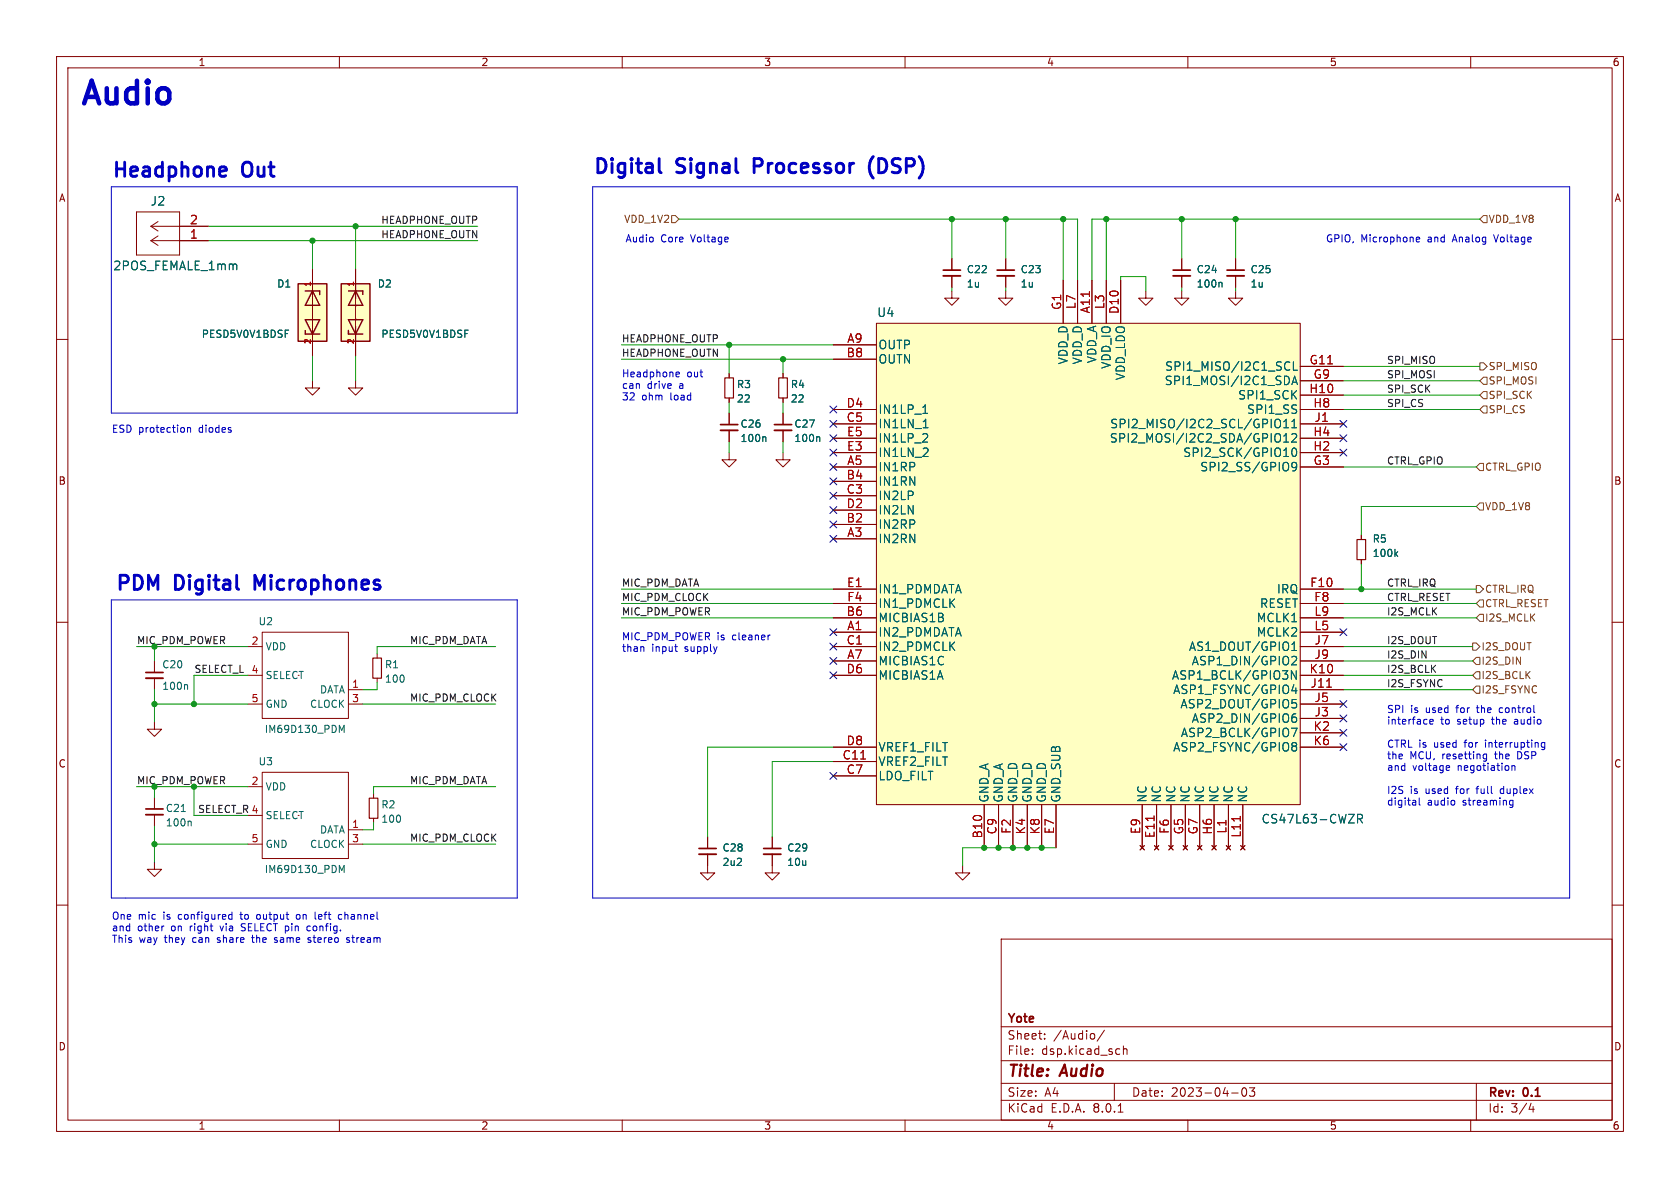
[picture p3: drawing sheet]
<svg xmlns="http://www.w3.org/2000/svg" width="297mm" height="210mm" viewBox="0 0 297 210" stroke-linecap="round" stroke-linejoin="round" font-family="sans-serif">
<g fill="none" stroke="#840000" stroke-width=".18">
<path d="M10 10h277v190h-277zM12 12h273v186h-273zM60 10v2M110 10v2M160 10v2M210 10v2M260 10v2M24.1 37.5h7.6v7.6h-7.6zM27.9 39.2l-1.2 .8M10 60h2M26.7 40h10.1M26.7 40l1.2 .8"/>
<path d="M26.7 42.5h10.1M26.7 42.5l1.2 .9M27.9 41.7l-1.2 .8M168.3 51.4v1.3h1.2l-1.2 1.3-1.3-1.3h1.3M168.3 45.7v2.1M168.3 48.8v2M177.8 51.4v1.3h1.3l-1.3 1.3-1.3-1.3h1.3M177.8 45.7v2.1M177.8 48.8v2M285 60h2M138.4 66v.8M138.4 70.4v.7"/>
<path d="M138.4 73v2.1M138.4 76.1v2M10 110h2M285 110h2M27.3 127.6v1.3h1.3l-1.3 1.3-1.3-1.3h1.3M43.8 139.1h2.6M46.4 136.5h15.2v15.3h-15.2zM10 160h2M27.3 141v2M27.3 144v2.1M43.8 149.2h2.6M43.8 144.1h2.6"/>
<path d="M61.6 146.7h2.5M61.6 149.2h2.5M66 140.3v.8M66 144.7v.7M125.1 151v3.3h1.3l-1.3 1.3-1.3-1.3h1.3M125.1 148v2M136.5 151v3.3h1.3l-1.3 1.3-1.2-1.3h1.2M136.5 148v2M170.2 153v1.3h1.2l-1.2 1.3-1.3-1.3h1.3M285 160h2M177 166h108v32h-108zM60 198v2"/>
<path d="M110 198v2M160 198v2M177 194.5h108M177 191.5h108M177 187.5h108M177 181.5h108M182.5 186.3v.1M182.5 185.5v.1M184.7 183.6v.1M184.7 182.8v.1M193.5 182.8v.8M195.2 182.1l-1.2 2"/>
<path d="M197 191.5v3M197.7 196.6h.8M197.8 185.4l.2 .1M198 186.3l-.2 .1M198.6 184.9v1.5M198.6 185.5l.2-.1 .4 .1v.9M210 198v2M217.7 193.2h1.2M219.7 192.4l.2-.1a.81 .81 0 0 1 .6 .6 .81 .81 0 0 1-.3 .8l-.2 .1a.81 .81 0 0 1-.3-1.4zM220.9 192.3h.9l-.5 .6 .4 .1v.7l-.2 .1h-.4l-.2-.1M260 198v2M261 191.5v6.5"/>
<path d="M270.7 195l-.4 1.1h.9M271 195.6v1"/>
</g>
<path d="M166.8 48.8h3M176.3 48.8h3M136.9 76.1h3.1M25.8 144h3M123.6 151h3M135 151h3" fill="none" stroke="#840000" stroke-width=".33"/>
<path d="M166.8 47.8h3M176.3 47.8h3M136.9 75.1h3.1M25.8 143h3M123.6 150h3M135 150h3" fill="none" stroke="#840000" stroke-width=".3"/>
<path d="M41.6 46.7l.3 .2v.8M144.7 77.2l.2 .2v.6M32 143.5h.8M33.6 145.2l.2 .1v.7M60 153l.4 .9 .4-.9v1.2" fill="none" stroke="#006464" stroke-width=".18"/>
<path d="M137.7 66.8h1.5v3.6h-1.5zM65.3 141.1h1.5v3.6h-1.5z" fill="none" stroke="#840000" stroke-width=".2"/>
<path d="M154.9 57.2h75v85h-75z" fill="#ffffc2"/>
<g fill="none" stroke="#840000" stroke-width=".18">
<path d="M154.9 57.2h75v85h-75zM188 49.5v7.7M190.5 49.5v7.7M193 49.5v7.7M195.6 49.5v7.7M198.1 49.5v7.7M202.6 51.4v1.3h1.2l-1.2 1.3-1.3-1.3h1.3M208.9 51.4v1.3h1.3l-1.3 1.3-1.3-1.3h1.3M208.9 45.7v2.1M208.9 48.8v2M218.4 51.4v1.3h1.3l-1.3 1.3-1.2-1.3h1.2M218.4 45.7v2.1"/>
<path d="M218.4 48.8v2M55.2 67.3v1.3h1.3l-1.3 1.3-1.2-1.3h1.2M62.9 67.3v1.3h1.2l-1.2 1.3-1.3-1.3h1.3M147.3 61h7.6M147.3 63.5h7.6M147.3 74.9h7.6M147.3 72.4h7.6M147.3 77.5h7.6M229.9 74.9h7.6M229.9 72.4h7.6M229.9 77.5h7.6M229.9 64.8h7.6"/>
<path d="M229.9 67.3h7.6M229.9 69.9h7.6M138.4 80v1.3h1.3l-1.3 1.3-1.2-1.3h1.2M147.3 95.3h7.6M147.3 82.6h7.6M147.3 92.7h7.6M147.3 85.1h7.6M147.3 87.6h7.6M147.3 90.2h7.6M147.3 80h7.6M229.9 82.6h7.6M229.9 80h7.6"/>
<path d="M147.3 111.8h7.6M147.3 116.8h7.6M147.3 109.2h7.6M147.3 114.3h7.6M147.3 119.4h7.6M147.3 104.1h7.6M147.3 106.7h7.6M229.9 111.8h7.6M229.9 116.8h7.6M229.9 109.2h7.6M229.9 114.3h7.6M229.9 119.4h7.6"/>
<path d="M229.9 104.1h7.6M229.9 106.7h7.6M147.3 134.6h7.6M147.3 137.2h7.6M147.3 132.1h7.6M229.9 132.1h7.6M229.9 121.9h7.6M229.9 127h7.6M229.9 124.5h7.6M229.9 129.5h7.6M174 142.2v7.7M176.5 142.2v7.7"/>
<path d="M179.1 142.2v7.7M181.6 142.2v7.7M184.1 142.2v7.7M186.7 142.2v7.7M201.5 149.5l.8 .7M201.9 142.2v7.7M202.3 149.5l-.8 .7M204.1 149.5l.8 .7M204.5 142.2v7.7M204.9 149.5l-.8 .7M206.6 149.5l.8 .7M207 142.2v7.7"/>
<path d="M207.4 149.5l-.8 .7M209.2 149.5l.7 .7M209.5 142.2v7.7M209.9 149.5l-.7 .7M211.7 149.5l.8 .7M212.1 142.2v7.7M212.5 149.5l-.8 .7M214.2 149.5l.8 .7M214.6 142.2v7.7M215 149.5l-.8 .7M216.8 149.5l.8 .7M217.2 142.2v7.7"/>
<path d="M217.6 149.5l-.8 .7M219.3 149.5l.8 .7M219.7 142.2v7.7M220.1 149.5l-.8 .7"/>
</g>
<g fill="none" stroke="#006464" stroke-width=".18">
<path d="M215.9 49.9l.1 .2v.7M163.1 78.2h.9M163.1 73.1h.9M163.2 75.6h.9M163.9 76.8v.5M164 79.3v.5M226.3 74.3a1.01 1.01 0 0 1-.3 1.3h-.3M226.3 76.9v1M226.9 75.6h.9M226.9 78.2h.9M226.9 77.1l.5-.4v1.5M227.2 74.3l-.3 .2"/>
<path d="M227.4 74.1v1.5M227.7 64l.3 .1M228 65.3l-.3 .2M228.4 75.6h.8M228.4 76.8l.5-.1 .3 .1v.3l-.9 1.1h.9M228.4 68l.5-1.5 .5 1.5M228.5 67.6h.7M228.6 79.3l.1-.1a.81 .81 0 0 1 .6 .6 .81 .81 0 0 1-.3 .8l-.1 .1a.81 .81 0 0 1-.6-.6 .81 .81 0 0 1 .3-.8zM228.7 64v1.5h.7M228.7 74.3l-.3 .2M228.8 74.1v1.5M163.1 80.7h1"/>
<path d="M229.2 82.4l-.3 .3-.4-.1-.1-.2 .1-.6 .4-.1 .3 .2a.99 .99 0 0 1-.4 1.3h-.3M228.4 116.2l.5-.2 .3 .2v.3l-.9 1h.9M228.4 113.9l.4-.4v1.5M228.4 115h.8M229.2 118.6v1.5l-.9-1.5v1.5M228.3 128.7h1l-.6 1.5M228.4 123.6h.8M228.5 131.3h.4l.3 .1v.2l-.3 .3M228.5 131.8l.2 .1M228.6 124.2h.3l.3 .3v.5l-.6 .1M228.7 131.9h.2M228.7 131.9l-.2 .1"/>
<path d="M228.7 121l-.3 1.1h.9M228.9 131.9l.3 .3v.4l-.3 .2-.4-.1M229.1 126.2a.59 .59 0 0 0-.7 .6v.6l.1 .2 .4 .1 .3-.2v-.5l-.1-.2h-.4l-.3 .2M229.1 121.6v1M240 144.8l.7-.1 .2-.2-.1-.4-.2-.1h-.6v1.5M240.4 144.8l.5 .7"/>
</g>
<path d="M234.5 121.5h.9M219.3 144.3v.9" fill="none" stroke="#a90000" stroke-width=".18"/>
<path d="M207.4 48.8h3M216.9 48.8h3.1" fill="none" stroke="#840000" stroke-width=".33"/>
<path d="M207.4 47.8h3M216.9 47.8h3.1" fill="none" stroke="#840000" stroke-width=".3"/>
<path d="M60.3 50.2h5.1v10.1h-5.1z" fill="#ffffc2"/>
<path d="M60.3 50.2h5.1v10.1h-5.1zM61.6 51.4h2.5v.7M61.6 56.5h2.5l-1.2 2.6zM61.6 58.4v.7h2.5M62.9 51.4l1.2 2.6h-2.5z" fill="none" stroke="#840000" stroke-width=".25"/>
<path d="M62.9 47.6v15.3M128.9 66v.8M128.9 70.4v.7M240.7 94.6v.8M240.7 98.9v.8" fill="none" stroke="#840000" stroke-width=".18"/>
<path d="M82.2 58.4h.6M246.7 97.9l.4 .5M247.1 97.5l-.5 .5" fill="none" stroke="#006464" stroke-width=".18"/>
<path d="M128.1 66.8h1.6v3.6h-1.6zM239.9 95.4h1.5v3.5h-1.5z" fill="none" stroke="#840000" stroke-width=".2"/>
<path d="M52.7 50.2h5.1v10.1h-5.1z" fill="#ffffc2"/>
<path d="M52.7 50.2h5.1v10.1h-5.1zM54 51.4h2.5v.7M54 56.5h2.5l-1.3 2.6zM54 58.4v.7h2.5M55.2 51.4l1.3 2.6h-2.5z" fill="none" stroke="#840000" stroke-width=".25"/>
<g fill="none" stroke="#840000" stroke-width=".18">
<path d="M31.7 42.5h5.1M31.7 40h5.1M55.2 47.6v15.3M62.9 47.6v5.1M62.9 57.8v5.1M168.3 45.7v2.1M168.3 48.8v2M177.8 45.7v2.1M177.8 48.8v2M188 49.5v7.7M190.5 49.5v7.7M193 49.5v7.7"/>
<path d="M195.6 49.5v7.7M198.1 49.5v7.7M208.9 45.7v2.1M208.9 48.8v2M218.4 45.7v2.1M218.4 48.8v2M128.9 66v.8M128.9 70.4v.7M128.9 73v2.1M128.9 76.1v2M138.4 66v.8M138.4 70.4v.7"/>
<path d="M138.4 73v2.1M138.4 76.1v2M147.3 61h7.6M147.3 63.5h7.6M147.3 74.9h7.6M147.3 72.4h7.6M147.3 77.5h7.6M229.9 74.9h7.6M229.9 72.4h7.6M229.9 77.5h7.6M229.9 64.8h7.6M229.9 67.3h7.6"/>
<path d="M229.9 69.9h7.6M128.9 80v1.3h1.3l-1.3 1.3-1.3-1.3h1.3M147.3 95.3h7.6M147.3 82.6h7.6M147.3 92.7h7.6M147.3 85.1h7.6M147.3 87.6h7.6M147.3 90.2h7.6M147.3 80h7.6M229.9 82.6h7.6M229.9 80h7.6M240.7 94.6v.8"/>
<path d="M240.7 98.9v.8M27.3 116.8v2.1M27.3 119.9v2M43.8 114.3h2.6M43.8 119.4h2.6M46.4 111.8h15.2v15.2h-15.2zM66.7 115.6v.7M66.7 119.9v.8M147.3 114.3h7.6M147.3 119.4h7.6M147.3 111.8h7.6M147.3 116.8h7.6"/>
<path d="M147.3 109.2h7.6M147.3 104.1h7.6M147.3 106.7h7.6M229.9 114.3h7.6M229.9 119.4h7.6M229.9 111.8h7.6M229.9 116.8h7.6M229.9 109.2h7.6M229.9 104.1h7.6M229.9 106.7h7.6M43.8 124.5h2.6M61.6 121.9h2.5"/>
<path d="M61.6 124.5h2.5M147.3 134.6h7.6M147.3 137.2h7.6M147.3 132.1h7.6M229.9 121.9h7.6M229.9 124.5h7.6M229.9 132.1h7.6M229.9 127h7.6M229.9 129.5h7.6M27.3 152.4v1.3h1.3l-1.3 1.2-1.3-1.2h1.3M125.1 148v2M125.1 151v2"/>
<path d="M136.5 148v2M136.5 151v2M174 142.2v7.7M176.5 142.2v7.7M179.1 142.2v7.7M181.6 142.2v7.7M184.1 142.2v7.7M186.7 142.2v7.7M201.5 149.5l.8 .7M201.9 142.2v7.7M202.3 149.5l-.8 .7M204.1 149.5l.8 .7"/>
<path d="M204.5 142.2v7.7M204.9 149.5l-.8 .7M206.6 149.5l.8 .7M207 142.2v7.7M207.4 149.5l-.8 .7M209.2 149.5l.7 .7M209.5 142.2v7.7M209.9 149.5l-.7 .7M211.7 149.5l.8 .7M212.1 142.2v7.7M212.5 149.5l-.8 .7M214.2 149.5l.8 .7"/>
<path d="M214.6 142.2v7.7M215 149.5l-.8 .7M216.8 149.5l.8 .7M217.2 142.2v7.7M217.6 149.5l-.8 .7M219.3 149.5l.8 .7M219.7 142.2v7.7M220.1 149.5l-.8 .7"/>
</g>
<g fill="none" stroke="#006464" stroke-width=".18">
<path d="M41.6 46.7l.3 .2v.8M50.4 58.4h.6M82.2 58.4h.6M215.9 49.9l.1 .2v.7M135.2 77.2l.2 .2v.7M144.7 77.2l.2 .2v.6M163.1 78.2h.9M163.1 73.1h.9M163.2 75.6h.9M163.9 76.8v.5M164 79.3v.5M226.3 74.3a1.01 1.01 0 0 1-.3 1.3h-.3"/>
<path d="M226.3 76.9v1M226.9 75.6h.9M226.9 78.2h.9M226.9 77.1l.5-.4v1.5M227.2 74.3l-.3 .2M227.4 74.1v1.5M227.7 64l.3 .1M228 65.3l-.3 .2M228.4 75.6h.8M228.4 76.8l.5-.1 .3 .1v.3l-.9 1.1h.9M228.4 68l.5-1.5 .5 1.5M228.5 67.6h.7"/>
<path d="M228.6 79.3l.1-.1a.81 .81 0 0 1 .6 .6 .81 .81 0 0 1-.3 .8l-.1 .1a.81 .81 0 0 1-.6-.6 .81 .81 0 0 1 .3-.8zM228.7 64v1.5h.7M228.7 74.3l-.3 .2M228.8 74.1v1.5M163.1 80.7h1M229.2 82.4l-.3 .3-.4-.1-.1-.2 .1-.6 .4-.1 .3 .2a.99 .99 0 0 1-.4 1.3h-.3M246.7 97.9l.4 .5M247.1 97.5l-.5 .5M228.4 116.2l.5-.2 .3 .2v.3l-.9 1h.9M228.4 113.9l.4-.4v1.5M228.4 115h.8M229.2 118.6v1.5l-.9-1.5v1.5"/>
<path d="M33 121l.2 .2v.7M60 128.2l.4 .9 .4-.9v1.3M228.3 128.7h1l-.6 1.5M228.4 123.6h.8M228.5 131.3h.4l.3 .1v.2l-.3 .3M228.5 131.8l.2 .1M228.6 124.2h.3l.3 .3v.5l-.6 .1M228.7 131.9h.2M228.7 131.9l-.2 .1M228.7 121l-.3 1.1h.9M228.9 131.9l.3 .3v.4l-.3 .2-.4-.1M229.1 126.2a.59 .59 0 0 0-.7 .6v.6l.1 .2 .4 .1 .3-.2v-.5l-.1-.2h-.4l-.3 .2"/>
<path d="M229.1 121.6v1M240 144.8l.7-.1 .2-.2-.1-.4-.2-.1h-.6v1.5M240.4 144.8l.5 .7"/>
</g>
<path d="M65.9 116.3h1.5v3.6h-1.5z" fill="none" stroke="#840000" stroke-width=".2"/>
<path d="M127.4 76.1h3M25.8 119.9h3" fill="none" stroke="#840000" stroke-width=".33"/>
<path d="M127.4 75.1h3M25.8 118.9h3" fill="none" stroke="#840000" stroke-width=".3"/>
<g fill="none" stroke="#725600" stroke-width=".18">
<path d="M118.7 38.1h.7l.6 .6-.6 .7h-.7zM262.3 38.1h.6v1.3h-.6l-.7-.7zM261.6 64.1h.7l.6 .7-.6 .6h-.7zM262.3 66.7h.6v1.2h-.6l-.7-.6zM262.3 71.8h.6v1.2h-.6l-.7-.6zM262.3 69.2h.6v1.3h-.6l-.7-.6zM261.6 88.9h.7v1.3h-.7l-.6-.7zM261.6 81.9h.7v1.3h-.7l-.6-.6zM260.3 113.7h.7l.6 .6-.6 .6h-.7zM261 103.5h.6l.7 .6-.7 .7h-.6zM261 116.2h.6v1.3h-.6l-.7-.7zM261 118.7h.6v1.3h-.6l-.7-.6z"/>
<path d="M261.6 108.6h.7v1.3h-.7l-.6-.7zM261.6 106h.7v1.3h-.7l-.6-.6zM261 121.3h.6v1.3h-.6l-.7-.7z"/>
</g>
<g fill="none" stroke="#0000c2" stroke-width=".18">
<path d="M19.7 33h71.7v40h-71.7zM104.8 33h172.7v125.8h-172.7zM250.4 42.3l.6-.1-.1-.2-.3-.1-.2 .2v.6h.5M264 41.5l.5 1.3M33.2 75.6v.8M33.2 75.7l.1-.1h.3l.1 .8M119.5 66.4l.2 .2h.4M119.5 66l.2-.2h.2l.2 .2v.1l-.6 .1M19.7 106h71.7v52.8h-71.7zM113.8 114.4v.8M119.3 114.3h.5M119.5 115.1l.3 .1"/>
<path d="M136.1 112.3h-.2M252.8 127.6l.6-.1-.1-.3h-.3l-.2 .1v.6h.5M255.9 135.3l.3 .1 .1 .2-.6 .2M256.2 136.1l-.3 .1M262.3 134.1h.5M262.3 133.4h.5M262.8 133.3v1l-.1 .2M265.3 125.1l-.3 .3v.3l.3 .3M265.3 139.5l-.1 .2 .1 .5M267.3 135.5l.2-.2 .3 .1v.8M267.3 135.3v.9M273.1 131.3v1l-.3 .2"/>
<path d="M273.1 131.3h-.4l-.2 .2 .1 .5h.5M250.2 141.5l.1 .8M250.3 142.3h-.1M250.3 141.8h-.1M250.9 141.1v1l.2 .2M267 142.3h.5M267 141.5h.5M267.5 141.5v1l-.3 .2h-.3M28.9 163.7h.1M40.5 162.4h.5M40.5 161.7h.5M41 161.2v1.3"/>
<path d="M42.6 164.5h.2M42.9 163.3l-.3 .2 .3 .4M44.5 165.7h.4M44.6 165.3l.1 1.2M45.5 161.7l-.1 .2 .1 .5M48.5 166.5l.4 .1M48.9 165.7l-.4 .2 .1 .2 .3 .1M52.8 161.7h-.3l-.1 .2v.5l.4 .1M54.9 163.8l-.4-.1-.2 .2 .1 .6h.5M54.9 165.8l-.3-.1-.2 .3 .6 .3M55 166.4l-.2 .2-.4-.1M55.7 162.3l.2 .2"/>
<path d="M60.4 161.7h-.3l-.3 .2 .1 .5h.5M61.8 165.8l-.3-.1-.2 .2v.2l.5 .1v.3h-.5"/>
</g>
<path d="M39.7 29.5l.2 .1 .1 .5-1.2 .2M39.9 31l-.2 .2M116.5 28v2.2l.4 .3M133.3 29.3h1M134.3 28h-1v2.5M154.4 27.7a2.87 2.87 0 0 0 0 3.8M45.9 103.5l-.8-1.8v2.5" fill="none" stroke="#0000c2" stroke-width=".5"/>
<g fill="none" stroke="#009600" stroke-width=".18">
<path d="M120 38.7h70.5v10.8M168.3 38.7v7M177.8 38.7v7M188 38.7v10.8M195.6 38.7v10.8M208.9 38.7v7M218.4 38.7v7M261.6 38.7h-68.6v10.8M36.8 40h47.7M36.8 42.5h47.7M55.2 42.5v5.1M62.9 40v7.6"/>
<path d="M168.3 50.8v.6M177.8 50.8v.6M198.1 49.5v-.6h4.5v2.5M208.9 50.8v.6M218.4 50.8v.6M55.2 62.9v4.4M62.9 62.9v4.4M109.9 61h37.4M109.9 63.5h37.4M128.9 61v5M128.9 71.1v1.9M128.9 78.1v1.9"/>
<path d="M138.4 63.5v2.5M138.4 71.1v1.9M138.4 78.1v1.9M237.5 67.3h24.1M237.5 69.9h24.1M237.5 64.8h24.1M237.5 72.4h24.1M237.5 82.6h23.5M240.7 99.7v4.4M261 89.5h-20.3v5.1M24.1 114.3h19.7M27.3 114.3v2.5"/>
<path d="M43.8 119.4h-9.5v5.1M87.6 114.3h-20.9v1.3M109.9 106.7h37.4M109.9 109.2h37.4M109.9 104.1h37.4M237.5 114.3h22.8M237.5 119.4h22.8M237.5 106.7h23.5M237.5 116.8h22.8M237.5 109.2h23.5M237.5 104.1h23.5M24.1 139.1h19.7"/>
<path d="M27.3 124.5h16.5M27.3 121.9v5.7M27.3 139.1v1.9M34.3 139.1v5h9.5M64.1 124.5h23.5M66.7 120.7v1.2h-2.6M87.6 139.1h-21.6v1.2M147.3 132.1h-22.2v15.9M147.3 134.6h-10.8v13.4M237.5 121.9h22.8M27.3 146.1v6.3M27.3 149.2h16.5"/>
<path d="M64.1 149.2h23.5M66 145.4v1.3h-1.9M186.7 149.9h-16.5v3.1"/>
</g>
<g fill="none" stroke="#000084" stroke-width=".18">
<path d="M146.7 71.8l1.2 1.2M146.7 79.4l1.2 1.2M146.7 74.3l1.2 1.2M146.7 76.9l1.2 1.2M147.9 71.8l-1.2 1.2M147.9 79.4l-1.2 1.2M147.9 74.3l-1.2 1.2M147.9 76.9l-1.2 1.2M236.9 76.9l1.2 1.2M236.9 79.4l1.2 1.2M236.9 74.3l1.2 1.2M238.1 76.9l-1.2 1.2"/>
<path d="M238.1 79.4l-1.2 1.2M238.1 74.3l-1.2 1.2M146.7 89.6l1.2 1.2M146.7 84.5l1.2 1.2M146.7 87l1.2 1.2M146.7 81.9l1.2 1.3M146.7 94.6l1.2 1.3M146.7 92.1l1.2 1.2M147.9 89.6l-1.2 1.2M147.9 84.5l-1.2 1.2M147.9 87l-1.2 1.2M147.9 81.9l-1.2 1.3"/>
<path d="M147.9 94.6l-1.2 1.3M147.9 92.1l-1.2 1.2M146.7 111.2l1.2 1.2M146.7 113.7l1.2 1.2M146.7 116.2l1.2 1.2M146.7 118.8l1.2 1.2M147.9 111.2l-1.2 1.2M147.9 113.7l-1.2 1.2M147.9 116.2l-1.2 1.2M147.9 118.8l-1.2 1.2M236.9 111.2l1.2 1.2M238.1 111.2l-1.2 1.2"/>
<path d="M146.7 136.6l1.2 1.2M147.9 136.6l-1.2 1.2M236.9 131.5l1.2 1.2M236.9 128.9l1.2 1.2M236.9 123.9l1.2 1.2M236.9 126.4l1.2 1.2M238.1 131.5l-1.2 1.2M238.1 128.9l-1.2 1.2M238.1 123.9l-1.2 1.2M238.1 126.4l-1.2 1.2"/>
</g>
<path d="M234.5 121.5h.9M219.3 144.3v.9" fill="none" stroke="#a90000" stroke-width=".18"/>
<g fill="#009600" stroke="#009600" stroke-width=".18">
<circle cx="55.2" cy="42.5" r=".46"/>
<circle cx="128.9" cy="61" r=".46"/>
<circle cx="62.9" cy="40" r=".46"/>
<circle cx="138.4" cy="63.5" r=".46"/>
<circle cx="218.4" cy="38.7" r=".46"/>
<circle cx="240.7" cy="104.1" r=".46"/>
<circle cx="208.9" cy="38.7" r=".46"/>
<circle cx="195.6" cy="38.7" r=".46"/>
<circle cx="27.3" cy="124.5" r=".46"/>
<circle cx="27.3" cy="149.2" r=".46"/>
<circle cx="34.3" cy="124.5" r=".46"/>
<circle cx="188" cy="38.7" r=".46"/>
<circle cx="177.8" cy="38.7" r=".46"/>
<circle cx="174" cy="149.9" r=".46"/>
<circle cx="168.3" cy="38.7" r=".46"/>
<circle cx="179.1" cy="149.9" r=".46"/>
<circle cx="176.5" cy="149.9" r=".46"/>
<circle cx="184.1" cy="149.9" r=".46"/>
<circle cx="181.6" cy="149.9" r=".46"/>
</g>
<text font-size="5.6" fill="#0000c2" x="14" y="18.8">Audio</text>
<g font-size="3.5" fill="#0000c2">
<text x="19.7" y="31.5">Headphone</text>
<text x="43.1" y="31.5">Out</text>
<text x="104.8" y="30.9">Digital</text>
<text x="119.8" y="30.9">Signal</text>
<text x="134.4" y="30.9">Processor</text>
<text x="155.8" y="30.9">(DSP)</text>
<text x="20.3" y="104.5">PDM</text>
<text x="31.1" y="104.5">Digital</text>
<text x="46.1" y="104.5">Microphones</text>
</g>
<g font-size="2.8" fill="#840000">
<text x="178" y="190.9">Title:</text>
<text x="187.7" y="190.9">Audio</text>
</g>
<g font-size="2.1" fill="#006464">
<text x="26.6" y="36.6">J2</text>
<text x="19.9" y="48">2POS_FEMALE_1mm</text>
<text x="155" y="56.2">U4</text>
<text x="155.2" y="61.9">OUTP</text>
<text x="155.2" y="64.5">OUTN</text>
<text x="188.9" y="64.5" transform="rotate(-90 188.9 64.5)">VDD_D</text>
<text x="191.5" y="64.5" transform="rotate(-90 191.5 64.5)">VDD_D</text>
<text x="194" y="64.3" transform="rotate(-90 194 64.3)">VDD_A</text>
<text x="196.6" y="65.3" transform="rotate(-90 196.6 65.3)">VDD_IO</text>
<text x="205.9" y="65.7">SPI1_MISO/I2C1_SCL</text>
<text x="199.1" y="67.3" transform="rotate(-90 199.1 67.3)">VDD_LDO</text>
<text x="205.8" y="68.3">SPI1_MOSI/I2C1_SDA</text>
<text x="218.8" y="70.8">SPI1_SCK</text>
<text x="155.2" y="75.9">IN1LN_1</text>
<text x="155.2" y="73.4">IN1LP_1</text>
<text x="196.2" y="75.9">SPI2_MISO/I2C2_SCL/GPIO11</text>
<text x="220.4" y="73.4">SPI1_SS</text>
<text x="155.2" y="83.5">IN1RP</text>
<text x="155.2" y="81">IN1LN_2</text>
<text x="155.2" y="78.4">IN1LP_2</text>
<text x="196.1" y="78.4">SPI2_MOSI/I2C2_SDA/GPIO12</text>
<text x="209.1" y="81">SPI2_SCK/GPIO10</text>
<text x="212.1" y="83.5">SPI2_SS/GPIO9</text>
<text x="155.2" y="86.1">IN1RN</text>
<text x="155.2" y="88.6">IN2LP</text>
<text x="155.2" y="93.7">IN2RP</text>
<text x="155.2" y="91.1">IN2LN</text>
<text x="155.2" y="96.2">IN2RN</text>
<text x="155.2" y="105.1">IN1_PDMDATA</text>
<text x="155.2" y="107.7">IN1_PDMCLK</text>
<text x="222.7" y="107.7">RESET</text>
<text x="225.7" y="105.1">IRQ</text>
<text x="155.2" y="112.7">IN2_PDMDATA</text>
<text x="155.2" y="110.2">MICBIAS1B</text>
<text x="222.1" y="112.7">MCLK2</text>
<text x="222.1" y="110.2">MCLK1</text>
<text x="155.2" y="117.8">MICBIAS1C</text>
<text x="155.2" y="115.3">IN2_PDMCLK</text>
<text x="210.1" y="115.3">AS1_DOUT/GPIO1</text>
<text x="210.6" y="117.8">ASP1_DIN/GPIO2</text>
<text x="155.2" y="120.4">MICBIAS1A</text>
<text x="207.1" y="120.4">ASP1_BCLK/GPIO3N</text>
<text x="207.3" y="122.9">ASP1_FSYNC/GPIO4</text>
<text x="208.6" y="125.4">ASP2_DOUT/GPIO5</text>
<text x="208.7" y="130.5">ASP2_BCLK/GPIO7</text>
<text x="210.6" y="128">ASP2_DIN/GPIO6</text>
<text x="155.2" y="135.6">VREF2_FILT</text>
<text x="155.2" y="133.1">VREF1_FILT</text>
<text x="207.3" y="133.1">ASP2_FSYNC/GPIO8</text>
<text x="155.2" y="138.1">LDO_FILT</text>
<text x="175" y="142" transform="rotate(-90 175 142)">GND_A</text>
<text x="177.5" y="142" transform="rotate(-90 177.5 142)">GND_A</text>
<text x="180" y="142" transform="rotate(-90 180 142)">GND_D</text>
<text x="182.6" y="142" transform="rotate(-90 182.6 142)">GND_D</text>
<text x="185.1" y="142" transform="rotate(-90 185.1 142)">GND_D</text>
<text x="187.7" y="142" transform="rotate(-90 187.7 142)">GND_SUB</text>
<text x="202.9" y="142" transform="rotate(-90 202.9 142)">NC</text>
<text x="205.4" y="142" transform="rotate(-90 205.4 142)">NC</text>
<text x="208" y="142" transform="rotate(-90 208 142)">NC</text>
<text x="210.5" y="142" transform="rotate(-90 210.5 142)">NC</text>
<text x="213.1" y="142" transform="rotate(-90 213.1 142)">NC</text>
<text x="215.6" y="142" transform="rotate(-90 215.6 142)">NC</text>
<text x="218.1" y="142" transform="rotate(-90 218.1 142)">NC</text>
<text x="220.7" y="142" transform="rotate(-90 220.7 142)">NC</text>
<text x="222.9" y="145.8">CS47L63-CWZR</text>
</g>
<g font-size="2.1" fill="#a90000">
<text x="33.5" y="39.8">2</text>
<text x="33.5" y="42.3">1</text>
<text x="187.7" y="54.9" transform="rotate(-90 187.7 54.9)">G1</text>
<text x="190.2" y="54.7" transform="rotate(-90 190.2 54.7)">L7</text>
<text x="192.8" y="55.5" transform="rotate(-90 192.8 55.5)">A11</text>
<text x="195.3" y="54.7" transform="rotate(-90 195.3 54.7)">L3</text>
<text x="197.9" y="55.6" transform="rotate(-90 197.9 55.6)">D10</text>
<text x="149.6" y="63.2">B8</text>
<text x="149.7" y="60.7">A9</text>
<text x="231.4" y="64.5">G11</text>
<text x="231.4" y="69.6">H10</text>
<text x="232.1" y="67.1">G9</text>
<text x="149.6" y="74.7">C5</text>
<text x="149.6" y="72.1">D4</text>
<text x="149.7" y="77.2">E5</text>
<text x="232.1" y="77.2">H4</text>
<text x="232.1" y="72.1">H8</text>
<text x="232.3" y="74.7">J1</text>
<text x="149.7" y="79.8">E3</text>
<text x="149.7" y="82.3">A5</text>
<text x="232.1" y="79.8">H2</text>
<text x="232.1" y="82.3">G3</text>
<text x="149.6" y="84.8">B4</text>
<text x="149.6" y="87.4">C3</text>
<text x="149.6" y="89.9">D2</text>
<text x="149.6" y="92.5">B2</text>
<text x="149.7" y="95">A3</text>
<text x="149.7" y="103.9">E1</text>
<text x="149.7" y="106.4">F4</text>
<text x="231.5" y="103.9">F10</text>
<text x="232.2" y="106.4">F8</text>
<text x="149.6" y="109">B6</text>
<text x="149.7" y="111.5">A1</text>
<text x="232.3" y="111.5">L5</text>
<text x="232.3" y="109">L9</text>
<text x="149.6" y="114">C1</text>
<text x="149.6" y="119.1">D6</text>
<text x="149.7" y="116.6">A7</text>
<text x="231.4" y="119.1">K10</text>
<text x="232.3" y="114">J7</text>
<text x="232.3" y="116.6">J9</text>
<text x="231.6" y="121.7">J11</text>
<text x="232.3" y="124.2">J5</text>
<text x="149.6" y="131.8">D8</text>
<text x="232.1" y="129.3">K2</text>
<text x="232.1" y="131.8">K6</text>
<text x="232.3" y="126.7">J3</text>
<text x="148.9" y="134.4">C11</text>
<text x="149.6" y="136.9">C7</text>
<text x="173.7" y="148.3" transform="rotate(-90 173.7 148.3)">B10</text>
<text x="176.3" y="147.6" transform="rotate(-90 176.3 147.6)">C9</text>
<text x="178.8" y="147.5" transform="rotate(-90 178.8 147.5)">F2</text>
<text x="181.4" y="147.6" transform="rotate(-90 181.4 147.6)">K4</text>
<text x="183.9" y="147.6" transform="rotate(-90 183.9 147.6)">K8</text>
<text x="186.4" y="147.5" transform="rotate(-90 186.4 147.5)">E7</text>
<text x="201.7" y="147.5" transform="rotate(-90 201.7 147.5)">E9</text>
<text x="204.2" y="148.2" transform="rotate(-90 204.2 148.2)">E11</text>
<text x="206.8" y="147.5" transform="rotate(-90 206.8 147.5)">F6</text>
<text x="209.3" y="147.6" transform="rotate(-90 209.3 147.6)">G5</text>
<text x="211.8" y="147.6" transform="rotate(-90 211.8 147.6)">G7</text>
<text x="214.4" y="147.6" transform="rotate(-90 214.4 147.6)">H6</text>
<text x="216.9" y="147.4" transform="rotate(-90 216.9 147.4)">L1</text>
<text x="219.5" y="148.2" transform="rotate(-90 219.5 148.2)">L11</text>
</g>
<g font-size="2.1" fill="#840000">
<text x="178" y="184">Sheet:</text>
<text x="178" y="181.2">Yote</text>
<text x="186.2" y="184">/Audio/</text>
<text x="178" y="186.7">File:</text>
<text x="184.1" y="186.7">dsp.kicad_sch</text>
<text x="178" y="196.9">KiCad</text>
<text x="178" y="194.1">Size:</text>
<text x="184.7" y="194.1">A4</text>
<text x="185.7" y="196.9">E.D.A.</text>
<text x="193.3" y="196.9">8.0.1</text>
<text x="200" y="194.1">Date:</text>
<text x="207" y="194.1">2023-04-03</text>
<text x="263" y="194.3">Rev:</text>
<text x="263" y="196.9">Id:</text>
<text x="267.1" y="196.9">3/4</text>
<text x="269.4" y="194.3">0.1</text>
</g>
<g font-size="1.8" fill="#840000">
<text x="35" y="11.9">1</text>
<text x="85" y="11.9">2</text>
<text x="135" y="11.9">3</text>
<text x="185" y="11.9">4</text>
<text x="235" y="11.9">5</text>
<text x="285" y="11.9">6</text>
<text x="10.3" y="35.9">A</text>
<text x="285.3" y="35.9">A</text>
<text x="10.3" y="85.9">B</text>
<text x="285.3" y="85.9">B</text>
<text x="10.3" y="135.9">C</text>
<text x="285.3" y="135.9">C</text>
<text x="10.3" y="185.9">D</text>
<text x="285.3" y="185.9">D</text>
<text x="35" y="199.9">1</text>
<text x="85" y="199.9">2</text>
<text x="135" y="199.9">3</text>
<text x="185" y="199.9">4</text>
<text x="235" y="199.9">5</text>
<text x="285" y="199.9">6</text>
</g>
<g font-size="1.8" fill="#0f0f0f">
<text x="67.3" y="39.7">HEADPHONE_OUTP</text>
<text x="67.3" y="42.2">HEADPHONE_OUTN</text>
<text x="109.9" y="60.6">HEADPHONE_OUTP</text>
<text x="109.9" y="63.2">HEADPHONE_OUTN</text>
<text x="245.1" y="64.4">SPI_MISO</text>
<text x="245.1" y="67">SPI_MOSI</text>
<text x="245.1" y="69.5">SPI_SCK</text>
<text x="245.1" y="72">SPI_CS</text>
<text x="245.1" y="82.2">CTRL_GPIO</text>
<text x="109.9" y="106.3">MIC_PDM_CLOCK</text>
<text x="109.9" y="103.8">MIC_PDM_DATA</text>
<text x="245.1" y="103.8">CTRL_IRQ</text>
<text x="245.1" y="106.3">CTRL_RESET</text>
<text x="72.4" y="114">MIC_PDM_DATA</text>
<text x="109.9" y="108.9">MIC_PDM_POWER</text>
<text x="245.1" y="108.9">I2S_MCLK</text>
<text x="245.1" y="114">I2S_DOUT</text>
<text x="34.3" y="119">SELECT_L</text>
<text x="245.1" y="119">I2S_BCLK</text>
<text x="245.1" y="116.5">I2S_DIN</text>
<text x="72.4" y="124.1">MIC_PDM_CLOCK</text>
<text x="245.1" y="121.6">I2S_FSYNC</text>
<text x="34.9" y="143.8">SELECT_R 4</text>
<text x="72.4" y="138.7">MIC_PDM_DATA</text>
<text x="72.4" y="148.9">MIC_PDM_CLOCK</text>
</g>
<g font-size="1.8" fill="#725600">
<text x="110.2" y="39.6">VDD_1V2</text>
<text x="263.1" y="39.6">VDD_1V8</text>
<text x="263.1" y="65.6">SPI_MISO</text>
<text x="263.1" y="68.2">SPI_MOSI</text>
<text x="263.1" y="70.7">SPI_SCK</text>
<text x="263.1" y="73.3">SPI_CS</text>
<text x="262.4" y="83.4">CTRL_GPIO</text>
<text x="262.4" y="90.4">VDD_1V8</text>
<text x="262.4" y="105">CTRL_IRQ</text>
<text x="262.4" y="107.5">CTRL_RESET</text>
<text x="262.4" y="110.1">I2S_MCLK</text>
<text x="261.8" y="117.7">I2S_DIN</text>
<text x="261.8" y="115.2">I2S_DOUT</text>
<text x="261.8" y="122.8">I2S_FSYNC</text>
<text x="261.8" y="120.2">I2S_BCLK</text>
</g>
<g font-size="1.8" fill="#0000c2">
<text x="110.5" y="42.9">Audio</text>
<text x="116.8" y="42.9">Core</text>
<text x="122.3" y="42.9">Voltage</text>
<text x="234.3" y="42.9">GPIO,</text>
<text x="240.6" y="42.9">Microphone</text>
<text x="252.5" y="42.9">and</text>
<text x="257.1" y="42.9">Analog</text>
<text x="264.6" y="42.9">Voltage</text>
<text x="109.9" y="66.8">Headphone</text>
<text x="109.9" y="68.8">can</text>
<text x="109.9" y="70.9">32</text>
<text x="113.4" y="70.9">ohm</text>
<text x="114.4" y="68.8">drive</text>
<text x="118.6" y="70.9">load</text>
<text x="120.2" y="68.8">a</text>
<text x="121.4" y="66.8">out</text>
<text x="19.7" y="76.6">ESD protection</text>
<text x="35.3" y="76.6">diodes</text>
<text x="109.9" y="113.3">MIC_PDM_POWER is</text>
<text x="129.6" y="113.3">cleaner</text>
<text x="109.9" y="115.3">than</text>
<text x="115.2" y="115.3">input</text>
<text x="121.1" y="115.3">supply</text>
<text x="245.1" y="126.1">SPI</text>
<text x="245.1" y="128.2">interface</text>
<text x="249.4" y="126.1">is</text>
<text x="252.2" y="126.1">used</text>
<text x="254.7" y="128.2">to</text>
<text x="257.7" y="128.2">setup</text>
<text x="257.8" y="126.1">for</text>
<text x="261.6" y="126.1">the</text>
<text x="264" y="128.2">the</text>
<text x="265.7" y="126.1">control</text>
<text x="268.2" y="128.2">audio</text>
<text x="245.1" y="132.3">CTRL is</text>
<text x="245.1" y="134.3">the</text>
<text x="245.1" y="136.4">and</text>
<text x="249.2" y="134.3">MCU,</text>
<text x="249.7" y="136.4">voltage</text>
<text x="253.6" y="132.3">used</text>
<text x="255.1" y="134.3">resetting</text>
<text x="257.8" y="136.4">negotiation</text>
<text x="259.2" y="132.3">for</text>
<text x="263" y="132.3">interrupting</text>
<text x="264.6" y="134.3">the</text>
<text x="268.7" y="134.3">DSP</text>
<text x="245.1" y="140.4">I2S</text>
<text x="245.1" y="142.5">digital</text>
<text x="249.3" y="140.4">is</text>
<text x="252.1" y="140.4">used</text>
<text x="252.3" y="142.5">audio</text>
<text x="257.7" y="140.4">for</text>
<text x="258.7" y="142.5">streaming</text>
<text x="261.5" y="140.4">full</text>
<text x="265.9" y="140.4">duplex</text>
<text x="19.7" y="162.7">One</text>
<text x="19.7" y="164.7">and</text>
<text x="19.7" y="166.8">This</text>
<text x="24.3" y="164.7">other</text>
<text x="24.4" y="162.7">mic</text>
<text x="24.6" y="166.8">way</text>
<text x="29" y="162.7">is</text>
<text x="29.2" y="166.8">they</text>
<text x="30.4" y="164.7">on</text>
<text x="31.8" y="162.7">configured</text>
<text x="33.8" y="164.7">right</text>
<text x="34.3" y="166.8">can</text>
<text x="38.9" y="166.8">share</text>
<text x="39.4" y="164.7">via</text>
<text x="43" y="162.7">to</text>
<text x="43.3" y="164.7">SELECT pin</text>
<text x="45.3" y="166.8">the</text>
<text x="46" y="162.7">output</text>
<text x="49.4" y="166.8">same</text>
<text x="53.3" y="162.7">on</text>
<text x="55.3" y="164.7">config.</text>
<text x="55.5" y="166.8">stereo</text>
<text x="56.7" y="162.7">left</text>
<text x="61.1" y="162.7">channel</text>
<text x="62.6" y="166.8">stream</text>
</g>
<g font-size="1.8" fill="#006464">
<text x="48.9" y="51">D1</text>
<text x="66.7" y="51">D2</text>
<text x="170.8" y="51">1u</text>
<text x="170.8" y="48.5">C22</text>
<text x="180.3" y="51">1u</text>
<text x="180.3" y="48.5">C23</text>
<text x="211.5" y="51">100n</text>
<text x="211.5" y="48.5">C24</text>
<text x="221" y="51">1u</text>
<text x="221" y="48.5">C25</text>
<text x="35.6" y="59.9">PESD5V0V1BDSF</text>
<text x="67.3" y="59.9">PESD5V0V1BDSF</text>
<text x="130.2" y="68.8">R3</text>
<text x="130.2" y="71.3">22</text>
<text x="139.7" y="68.8">R4</text>
<text x="139.7" y="71.3">22</text>
<text x="130.8" y="75.8">C26</text>
<text x="140.3" y="75.8">C27</text>
<text x="130.8" y="78.3">100n</text>
<text x="140.3" y="78.3">100n</text>
<text x="242.6" y="96.1">R5</text>
<text x="242.6" y="98.7">100k</text>
<text x="45.6" y="110.7">U2</text>
<text x="28.6" y="118.3">C20</text>
<text x="46.9" y="115.2">VDD</text>
<text x="68" y="118.3">R1</text>
<text x="28.6" y="122.1">100n</text>
<text x="46.9" y="120.2">SELECT</text>
<text x="46.9" y="125.3">GND</text>
<text x="54.7" y="125.3">CLOCK</text>
<text x="56.5" y="122.8">DATA</text>
<text x="68" y="120.9">100</text>
<text x="46.7" y="129.8">IM69D130_PDM</text>
<text x="45.6" y="135.5">U3</text>
<text x="29.2" y="143.7">C21</text>
<text x="46.9" y="139.9">VDD</text>
<text x="67.3" y="143.1">R2</text>
<text x="29.2" y="146.3">100n</text>
<text x="46.9" y="145">SELECT</text>
<text x="56.5" y="147.5">DATA</text>
<text x="67.3" y="145.6">100</text>
<text x="46.7" y="154.5">IM69D130_PDM</text>
<text x="46.9" y="150.1">GND</text>
<text x="54.7" y="150.1">CLOCK</text>
<text x="127.6" y="150.7">C28</text>
<text x="127.6" y="153.3">2u2</text>
<text x="139.1" y="150.7">C29</text>
<text x="139.1" y="153.3">10u</text>
</g>
<g font-size="1.8" fill="#009600">
<text x="24.1" y="114">MIC_PDM_POWER</text>
<text x="24.1" y="138.7">MIC_PDM_POWER</text>
</g>
<g font-size="1.8" fill="#a90000">
<text x="44.4" y="114">2</text>
<text x="44.4" y="119.1">4</text>
<text x="44.4" y="124.2">5</text>
<text x="62.2" y="121.7">1</text>
<text x="62.2" y="124.2">3</text>
<text x="44.4" y="138.8">2</text>
<text x="44.4" y="149">5</text>
<text x="62.2" y="146.4">1</text>
<text x="62.2" y="149">3</text>
</g>
<g font-size="1.4" fill="#a90000">
<text x="55" y="50.8" transform="rotate(-90 55 50.8)">1</text>
<text x="62.6" y="50.8" transform="rotate(-90 62.6 50.8)">1</text>
<text x="55" y="60.9" transform="rotate(-90 55 60.9)">2</text>
<text x="62.6" y="60.9" transform="rotate(-90 62.6 60.9)">2</text>
</g>
</svg>
